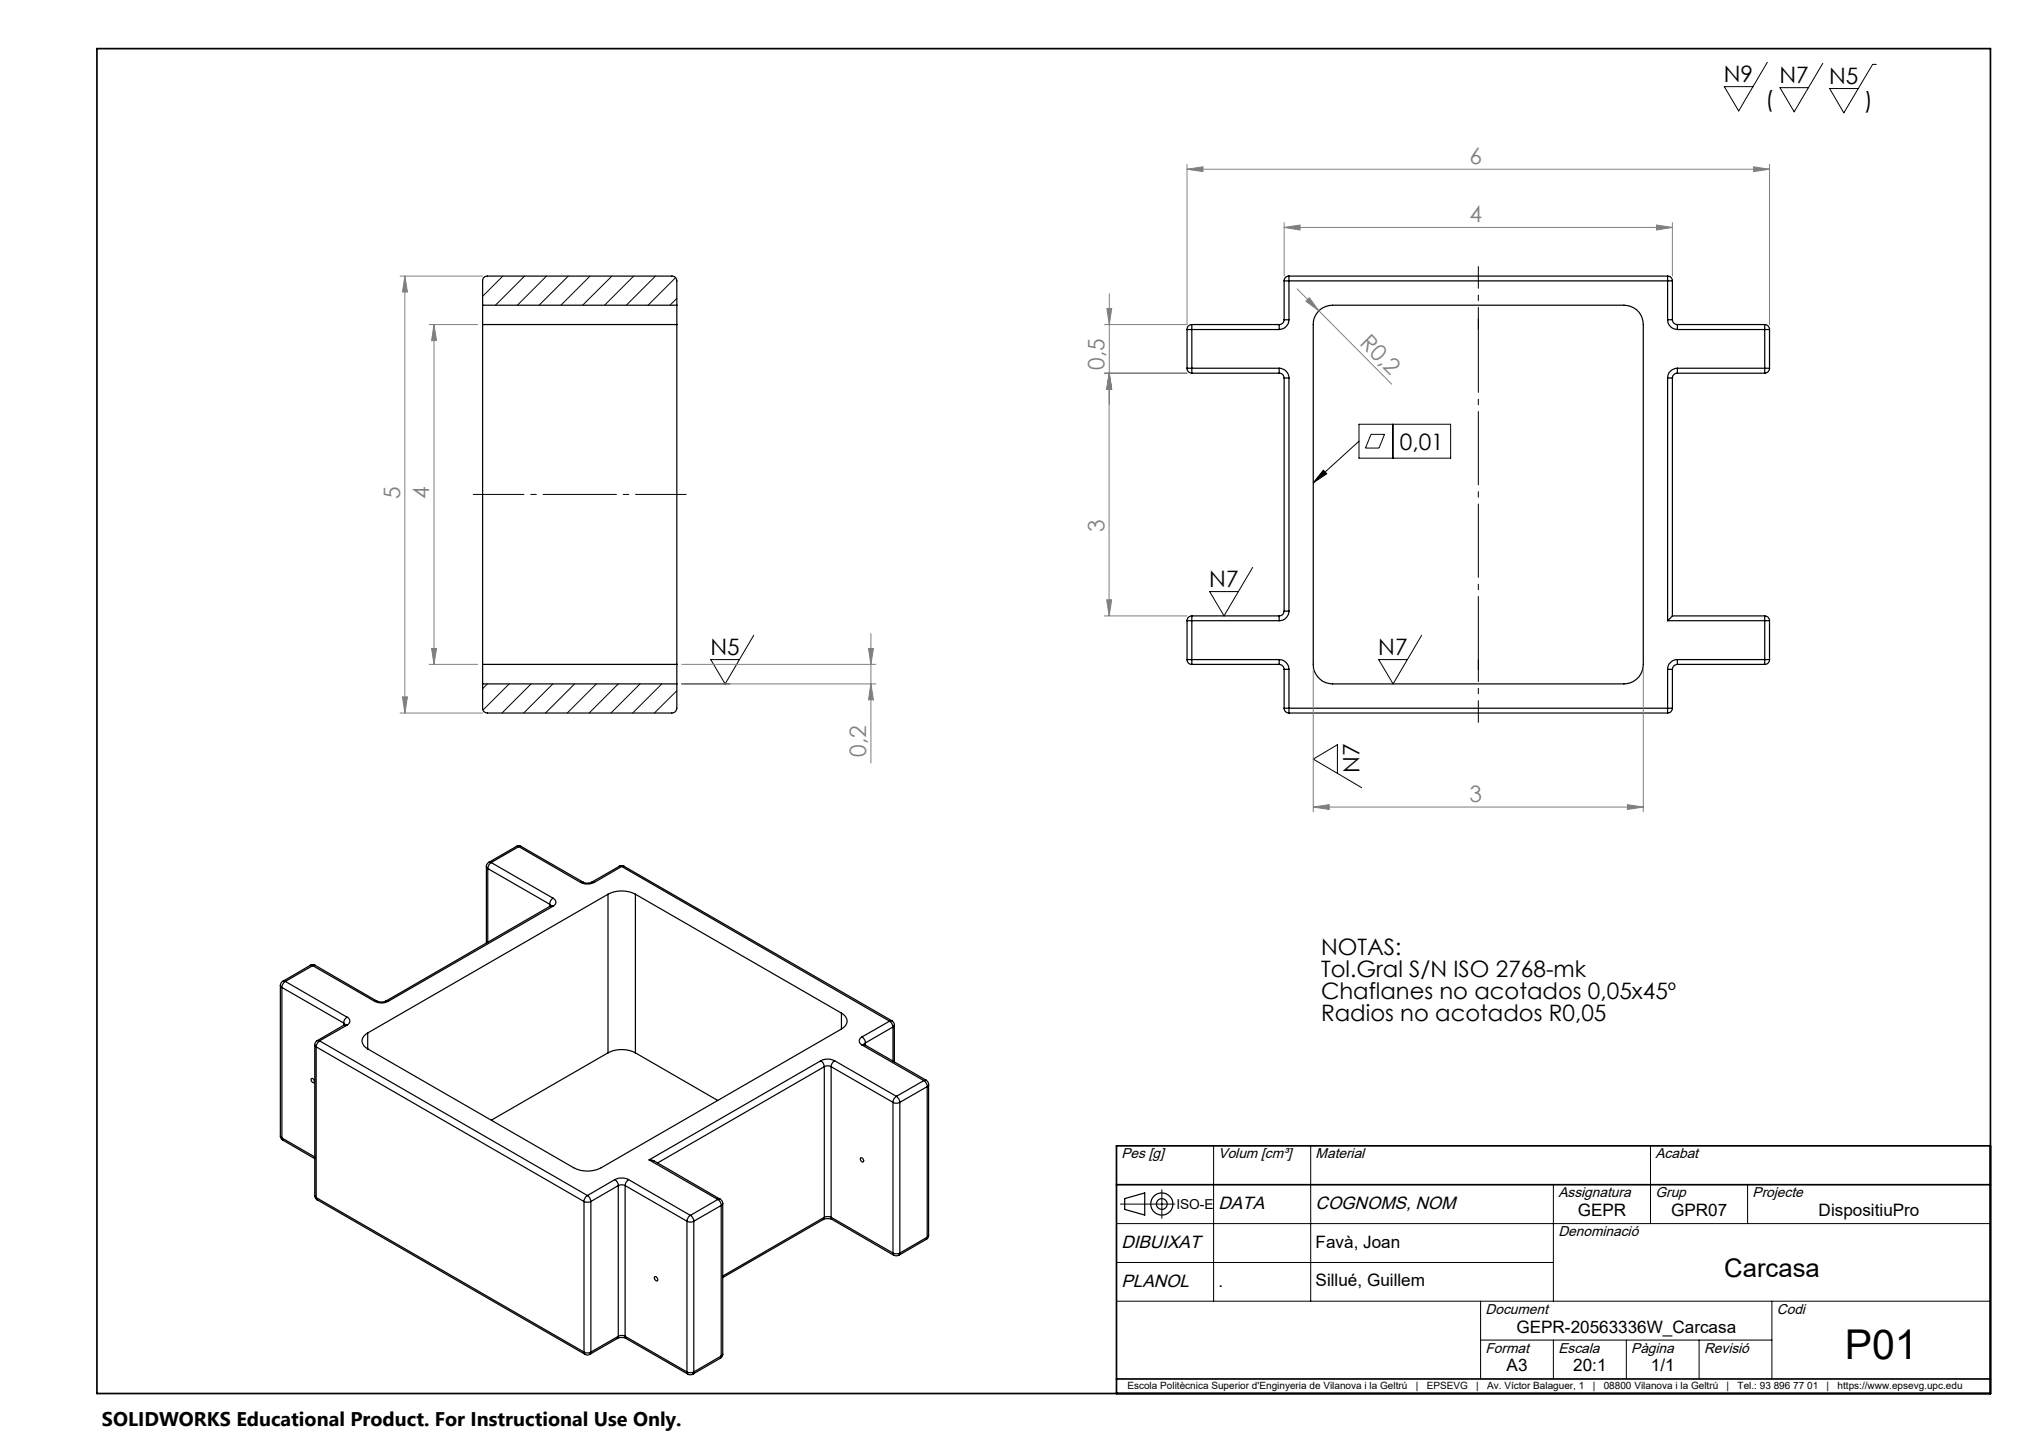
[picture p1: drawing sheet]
<svg xmlns="http://www.w3.org/2000/svg" width="420mm" height="297mm" viewBox="0 0 420 297" stroke-linecap="round" stroke-linejoin="round" font-family="sans-serif">
<g fill="none" stroke="#000" stroke-width=".25">
<path d="M264.5 57.9h1M264.5 57.9v8M265.5 56.9v1M265.5 56.9a.96 .96 0 0 0-1 1M265.5 57.9v8M265.5 57.9h78M265.5 56.9h78M343.5 57.9h1M343.5 56.9v1M343.5 56.9a.96 .96 0 0 1 1 1M343.5 57.9v8M344.5 57.9v8"/>
<path d="M99.4 62.9v-5a.96 .96 0 0 1 1-1h38a1.02 1.02 0 0 1 1 1v5M99.4 62.9v3.9M99.4 62.9h40M99.4 66.8h40M99.4 66.8v70M139.4 62.9v3.9M139.4 66.8v70M244.5 67.9h1M244.5 75.8h1M244.5 75.8a1.02 1.02 0 0 0 1 1.1M244.5 67.9v7.9M245.5 66.8a.97 .97 0 0 0-1 1.1"/>
<path d="M245.5 66.8v1.1M245.5 75.8v1.1M245.5 67.9v7.9M245.5 75.8h18M245.5 76.9h18M245.5 67.9h18M245.5 66.8h18M263.5 75.8a2.05 2.05 0 0 1 2 2.1M263.5 66.8v1.1M263.5 75.8v1.1M263.5 76.9a1.02 1.02 0 0 1 1 1M264.5 65.9h1"/>
<path d="M264.5 77.9h1M264.5 65.9a1.02 1.02 0 0 1-1 .9M264.5 77.9v48M265.5 65.9a2.05 2.05 0 0 1-2 2M265.5 77.9v48M271.9 63.8a4.2 4.2 0 0 1 2.6-.9h60a3.9 3.9 0 0 1 4 3.9v70a4 4 0 0 1-4 4.1h-60a4 4 0 0 1-4-4.1v-70a3.8 3.8 0 0 1 1.4-3zM343.5 77.9h1M343.5 65.9a2.05 2.05 0 0 0 2 2M343.5 65.9h1M343.5 77.9v49.9M344.5 65.9a1.02 1.02 0 0 0 1 .9M344.5 77.9v49"/>
<path d="M345.5 75.8v1.1M345.5 76.9a1.02 1.02 0 0 0-1 1M345.5 75.8a2.05 2.05 0 0 0-2 2.1M345.5 66.8v1.1M345.5 75.8h18M345.5 76.9h18M345.5 67.9h18M345.5 66.8h18M363.5 67.9h1M363.5 75.8h1M363.5 66.8a.97 .97 0 0 1 1 1.1M363.5 66.8v1.1"/>
<path d="M363.5 75.8v1.1M363.5 67.9v7.9M364.5 75.8a1.02 1.02 0 0 1-1 1.1M364.5 67.9v7.9M99.4 136.8v4.1M99.4 136.8h40M139.4 136.8v4.1M244.5 127.8h1M244.5 135.9h1M244.5 135.9a.96 .96 0 0 0 1 .9M244.5 127.8v8.1M245.5 126.9v.9"/>
<path d="M245.5 126.9a.96 .96 0 0 0-1 .9M245.5 135.9v.9M245.5 127.8v8.1M245.5 135.9h18M245.5 127.8h18M245.5 126.9h18M245.5 136.8h18M263.5 135.9a2.05 2.05 0 0 1 2 2M263.5 126.9v.9M263.5 136.8a1.09 1.09 0 0 1 1 1.1M263.5 135.9v.9M264.5 137.9h1"/>
<path d="M264.5 125.9a1.02 1.02 0 0 1-1 1M264.5 125.9h1M264.5 137.9v8M265.5 125.9a1.99 1.99 0 0 1-2 1.9M265.5 137.9v8M343.5 137.9h1M343.5 137.9v8M343.5 127.8h20M344.5 126.9l-1 .9M344.5 126.9h19M344.5 137.9v8M345.5 135.9a2.05 2.05 0 0 0-2 2"/>
<path d="M345.5 136.8a1.09 1.09 0 0 0-1 1.1M345.5 135.9v.9M345.5 135.9h18M345.5 136.8h18M363.5 127.8h1M363.5 135.9h1M363.5 126.9a.96 .96 0 0 1 1 .9M363.5 126.9v.9M363.5 135.9v.9M363.5 127.8v8.1M364.5 135.9a.96 .96 0 0 1-1 .9M364.5 127.8v8.1"/>
<path d="M99.4 140.9v5a.96 .96 0 0 0 1 1h38a1.02 1.02 0 0 0 1-1v-5M99.4 140.9h40M264.5 145.9h1M264.5 145.9a.96 .96 0 0 0 1 1M265.5 145.9v1M265.5 146.9h78M265.5 145.9h78M343.5 145.9v1M343.5 145.9h1M344.5 145.9a.96 .96 0 0 1-1 1M100.2 178.5l.3 .4M100.2 178.5v15.7"/>
<path d="M100.5 178.9l12.7 7.3M100.5 178.9v15.2M100.7 177.6l-.4 .5-.1 .4M100.7 177.6l.5 .1M101.2 177.7a1.6 1.6 0 0 0-.7 1.2M101.2 177.7l12.7 7.3M106.4 174.3l.3-.1 .7 .1M106.4 174.3l.5 .1M106.4 174.3l-5.7 3.3M106.9 174.4l-5.7 3.3M106.9 174.4l12.7 7.3M107.4 174.3l-.5 .1"/>
<path d="M107.4 174.3l12.7 7.4M127.6 178.4l.3-.1 .7 .1M127.6 178.4l.5 .1M127.6 178.4l-5.7 3.3M128.1 178.5l-5.7 3.2M128.1 178.5l55.1 31.8M128.6 178.4l-.5 .1M128.6 178.4l55.1 31.9M63.9 198.8l.5-.1 .5 .1M63.9 198.8l.5 .1M63.9 198.8l-5.6 3.3M64.4 198.9l-5.6 3.2"/>
<path d="M64.4 198.9l12.8 7.3M64.9 198.8l-.5 .1M64.9 198.8l12.7 7.4M113.2 186.2l.3 .3M113.2 186.2v.5M113.4 186.6l.5 .1M113.4 186.6l-33.9 19.6M113.5 186.5l-.1 .1M113.9 185a.87 .87 0 0 1 .6 .8 .87 .87 0 0 1-.6 .9M113.9 185a1.6 1.6 0 0 0-.7 1.2M113.9 186.7l-33.9 19.5M119.6 181.7a3.3 3.3 0 0 0 2.8 0"/>
<path d="M120.1 181.7a2.09 2.09 0 0 0 1.8 0M120.1 181.7h-.5M121.9 181.7h.5M125.2 184.2a6.2 6.2 0 0 1 5.7 0M125.2 184.2l-49.5 28.6M125.2 184.2v32.6M130.9 184.2l42.4 24.5M130.9 184.2v32.6M57.7 202.9l.4 .5M57.7 202.9v31.1M58.1 203.4l12.7 7.3M58.1 203.4v31"/>
<path d="M58.3 202.1l-.4 .4-.2 .4M58.3 202.1h.5M58.8 202.1a1.6 1.6 0 0 0-.7 1.3M58.8 202.1l12.7 7.4M64.8 215.2l.3 .4M64.8 215.2v31M65.1 215.6l55.2 31.9M65.1 215.6v31.1M65.3 214.3l-.3 .4-.2 .5M65.3 214.3l.5 .1M65.8 214.4a1.6 1.6 0 0 0-.7 1.2M65.8 214.4l55.2 31.8"/>
<path d="M70.8 210.7l.3 .3M70.8 210.7v.5M71 211.1h.5M71 211.1l-5.7 3.2M71.1 211l-.1 .1M71.5 209.5a.87 .87 0 0 1 .6 .8 .87 .87 0 0 1-.6 .8M71.5 209.5a1.28 1.28 0 0 0-.7 1.2M71.5 211.1l-5.7 3.3M75.7 212.8a1.73 1.73 0 0 0-1.1 1.6 1.73 1.73 0 0 0 1.1 1.6M75.7 212.8v3.2M77.2 206.2a3 3 0 0 0 2.8 0M77.6 206.2a2.47 2.47 0 0 0 1.9 0"/>
<path d="M77.6 206.2h-.4M79.5 206.2h.5M125.2 216.8a6.2 6.2 0 0 1 5.7 0M125.2 216.8l-24 13.9M130.9 216.8l16.9 9.9M169.1 218.5a3 3 0 0 1 2.8 0M169.1 218.5a1.6 1.6 0 0 1 .7 1.2M169.1 218.5l-35.4 20.4M169.8 219.7a1.5 1.5 0 0 1 1.4 0M169.8 219.7v31M169.8 219.7l-34.4 19.8M171.2 219.7l12.7 7.3"/>
<path d="M171.2 219.7v31M171.9 218.5a1.6 1.6 0 0 0-.7 1.2M171.9 218.5l12.7 7.3M173.3 211.9l-49.5 28.6a6.2 6.2 0 0 1-5.6 0l-42.5-24.5M173.3 208.7a1.73 1.73 0 0 1 1.2 1.6 1.73 1.73 0 0 1-1.2 1.6M173.3 208.7v3.2M177.6 213.6a.89 .89 0 0 0-.6 .8 .89 .89 0 0 0 .6 .8M177.6 213.6a1.6 1.6 0 0 1 .7 1.2M177.6 215.2l12.7 7.4M177.9 215.1l.1 .1M178 215.2h-.4M178 215.2l12.8 7.3"/>
<path d="M178.3 214.8l-.3 .3M178.3 214.8v.5M183.2 210.3a1.62 1.62 0 0 1 .7 1.2M183.2 210.3l-5.6 3.3M183.7 210.3l.4 .4 .1 .4M183.7 210.3h-.5M183.9 211.5v7M183.9 211.5l-5.6 3.3M184.2 211.1l-.3 .4M184.2 211.1v7.6M57.7 234l.2 .5 .4 .3M57.7 234l.4 .4"/>
<path d="M58.1 234.4l.2 .4M58.1 234.4l6.7 3.9M58.3 234.8l6.5 3.9M64.2 222.1a.51 .51 0 0 1 .5 .3 .51 .51 0 0 1-.1 .6l-.4-.3-.1-.3zM133.7 238.9l1 .2 13.7 7.9M133.7 238.9l14.1 8.1M177.3 238.4a.54 .54 0 0 1 .5 .4 .54 .54 0 0 1-.1 .6l-.4-.4-.1-.3zM183.9 227a1.5 1.5 0 0 0 1.4 0M183.9 227v31.1M184.6 225.8a1.38 1.38 0 0 0-.7 1.2M184.6 225.8a1.6 1.6 0 0 1 .7 1.2M185.3 227v31.1"/>
<path d="M190.3 222.6a1.6 1.6 0 0 1 .7 1.2M190.3 222.6l-5.7 3.2M190.8 222.5l.4 .4 .1 .5M190.8 222.5l-.5 .1M191 223.8l-5.7 3.2M191 223.8v31M191.3 223.4l-.3 .4M191.3 223.4v31M64.8 246.2l.1 .4 .4 .5M64.8 246.2l.3 .5M65.1 246.7l.2 .4M65.1 246.7l55.2 31.8"/>
<path d="M65.3 247.1l55.2 31.8M120.3 247.5l.5 .1 .9-.1M120.3 247.5v31M121 246.2a1.6 1.6 0 0 0-.7 1.3M121 246.2a1.6 1.6 0 0 1 .7 1.3M121.7 247.5v31M126.6 243a3.3 3.3 0 0 1 2.9 0M126.6 243a1.6 1.6 0 0 1 .8 1.2M126.6 243l-5.6 3.2M127.4 244.2a1.5 1.5 0 0 1 1.4 0M127.4 244.2l-5.7 3.3M127.4 244.2v31"/>
<path d="M128.8 244.2l12.7 7.3M128.8 244.2v31M129.5 243a1.6 1.6 0 0 0-.7 1.2M129.5 243l12.7 7.3M141.5 251.5a1.5 1.5 0 0 0 1.4 0M141.5 251.5v31.1M142.2 250.3a1.62 1.62 0 0 0-.7 1.2M142.2 250.3a1.62 1.62 0 0 1 .7 1.2M142.9 251.5v31.1M147.8 247a1.38 1.38 0 0 1 .8 1.3M147.8 247l-5.6 3.3M148.4 247l.4 .5 .1 .4"/>
<path d="M148.4 247h-.6M148.6 248.3l-5.7 3.2M148.6 248.3v31M148.9 247.9l-.3 .4M148.9 247.9v31M169.6 251.2a2.47 2.47 0 0 1 1.8 0M169.6 251.2l-20.7 11.9M169.8 250.7l.5-.1 .9 .1M169.8 250.7l-.2 .5M169.8 250.7l-20.9 12.1M171.2 250.7l.2 .5M171.2 250.7l12.7 7.4"/>
<path d="M171.4 251.2l12.7 7.3M183.9 258.1l.5 .1 .9-.1M183.9 258.1l.2 .4M184.1 258.5l.4 .2 .6-.2M185.3 258.1l-.2 .4M190.8 255.3l-5.7 3.2M191 254.8l-.2 .5M191 254.8l-5.7 3.3M191.3 254.4a.85 .85 0 0 1-.5 .9M191.3 254.4l-.3 .4M231.7 246.9l4.1-1.2v4.6l-4.1-1.2zM120.3 278.5a1.5 1.5 0 0 0 1.4 0"/>
<path d="M120.3 278.5l.2 .4M120.5 278.9l.4 .2 .6-.2M121.7 278.5l-.2 .4M127.1 275.7a2.09 2.09 0 0 1 1.9 0M127.1 275.7l-5.6 3.2M127.4 275.2a1.5 1.5 0 0 1 1.4 0M127.4 275.2l-.3 .5M127.4 275.2l-5.7 3.3M128.8 275.2l.2 .5M128.8 275.2l12.7 7.4M129 275.7l12.7 7.3M134.9 263a.5 .5 0 0 1 .5 .2 .5 .5 0 0 1-.1 .6l-.4-.3z"/>
<path d="M148.4 279.7l-5.7 3.3M148.6 279.3l-.2 .4M148.6 279.3l-5.7 3.3M148.9 278.9l-.1 .4-.4 .4M148.9 278.9l-.3 .4M141.5 282.6a1.5 1.5 0 0 0 1.4 0M141.5 282.6l.2 .4M141.7 283l.5 .2 .5-.2M142.9 282.6l-.2 .4"/>
<circle cx="239.3" cy="248" r="1.11"/>
<circle cx="239.3" cy="248" r="2.28"/>
</g>
<g fill="none" stroke="#000" stroke-width=".21">
<path d="M364 12.8l-5.9 10.1-2.9-5.1h5.9M375.5 13l-5.9 10-3-4.9h5.9M386.5 13.3h-.8l-5.9 9.9-2.9-5h5.9M103.6 56.9l-4.2 4.1M108.1 56.9l-6 6M112.6 56.9l-6 6M117.1 56.9l-6 6M121.5 56.9l-6 6M126 56.9l-6 6M130.5 56.9l-6 6M135 56.9l-6 6M139.2 57.2l-5.7 5.7"/>
<path d="M139.4 61.5l-1.4 1.4M272.6 96.8l.7 .8-2.8 1.8zM279.9 87.4h18.9v7h-18.9zM279.9 90.9l-9.4 8.5M282.4 89.5h2.8l-1.1 2.8h-2.8zM286.9 87.4v7M258 116.9l-5.9 10-2.9-5.1h5.9M155.3 130.8l-5.9 10.1-3-5h5.9M292.8 130.8l-5.9 10.1-2.9-5h5.9M100.4 140.9l-1 .9M104.9 140.9l-5.4 5.4M109.4 140.9l-6 6"/>
<path d="M113.9 140.9l-6 6M118.4 140.9l-6 6M122.8 140.9l-6 6M127.4 140.9l-6 6M131.8 140.9l-6 6M136.3 140.9l-6 6M139.4 142.3l-4.6 4.6M140.4 140.9h10M275.5 159.3v-5.9l-5 2.9 10 5.9M250 236v32M270 236v32M340 236v16"/>
<path d="M230 252h180M230.8 248h11.2M239.3 245v5.9M320 244v24M360 244v8M230 268h180M230 260h90M305 268v16M305 276h60M320 276v8M335 276v8M350 276v8"/>
<path d="M365 268v16"/>
</g>
<g fill="none" stroke="#808080" stroke-width=".21">
<path d="M244.5 34.9l3.3-.5v.9zM244.5 33.9v32.9h-17M244.5 34.9h120M361.2 34.4l3.3 .5-3.3 .4zM364.5 33.9v32.9M82.4 56.9h17M83.4 56.9l.5 3.2h-1zM83.4 56.9v90M264.5 46.8l3.3-.4v1zM264.5 45.9v11M264.5 46.8h80M267.2 59.5l19.5 19.6"/>
<path d="M341.2 46.4l3.3 .4-3.3 .6zM344.5 45.9v11M88.4 66.8h10M89.4 66.8l.5 3.4h-1zM89.4 66.8v70M227.5 76.9h17M228 63.6h1l-.5 3.2zM228.5 76.9l.5 3.2h-1zM228.5 76.9v50M228.5 60.5v22.7M269.7 61.3l2 2.7-2.7-1.9zM88.4 136.8h10"/>
<path d="M88.9 133.6h1l-.5 3.2zM140.4 136.8h40M178.9 133.6h1l-.5 3.2zM179.4 130.5v26.7M227.5 126.9h17M228 123.5h1l-.5 3.4zM270.5 137.9v29.3M338.5 137.9v29.3M82.4 146.9h17M82.9 143.5h1l-.5 3.4zM140.4 140.9h40M179.4 140.9l.5 3.2h-1z"/>
<path d="M270.5 166.2l3.3-.5v1zM270.5 166.2h68M335.2 165.7l3.3 .5-3.3 .5z"/>
</g>
<path d="M304.5 138.8v-74" fill="none" stroke="#000" stroke-width=".21" stroke-dasharray="15.2 1.3 1.3 1.3" stroke-dashoffset="-.8" stroke-linecap="butt"/>
<path d="M304.5 67.8v-13M304.5 148.8v-13" fill="none" stroke="#000" stroke-width=".21" stroke-dasharray="15.2 1.3 1.3 1.3" stroke-dashoffset="10.6" stroke-linecap="butt"/>
<path d="M97.4 101.8h44" fill="none" stroke="#000" stroke-width=".21" stroke-dasharray="15.2 1.3 1.3 1.3" stroke-dashoffset="4.7" stroke-linecap="butt"/>
<path d="M20 10h390v277h-390zM410 236h-180v51M230 244h180M230 284h180" fill="none" stroke="#000" stroke-width=".35"/>
<path d="M272.6 96.8l.7 .8-2.8 1.8z" fill="#000"/>
<g fill="#808080">
<path d="M269.7 61.3l2 2.7-2.7-1.9z"/>
<path d="M244.5 34.9l3.3-.5v.9zM361.2 34.4l3.3 .5-3.3 .4z"/>
<path d="M270.5 166.2l3.3-.5v1zM335.2 165.7l3.3 .5-3.3 .5z"/>
<path d="M228 63.6h1l-.5 3.2zM228.5 76.9l.5 3.2h-1zM228.5 76.9l.5 3.2h-1zM228 123.5h1l-.5 3.4zM89.4 66.8l.5 3.4h-1zM88.9 133.6h1l-.5 3.2zM83.4 56.9l.5 3.2h-1zM82.9 143.5h1l-.5 3.4zM178.9 133.6h1l-.5 3.2zM179.4 140.9l.5 3.2h-1z"/>
<path d="M264.5 46.8l3.3-.4v1zM341.2 46.4l3.3 .4-3.3 .6z"/>
</g>
<text font-size="8.5" x="380" y="279.8">P01</text>
<text font-size="5.3" x="355.2" y="263">Carcasa</text>
<g font-size="4.7">
<text x="355.1" y="16.8">N9</text>
<text x="366.5" y="17">N7</text>
<text x="376.8" y="17.2">N5</text>
<text x="363.7" y="22">(</text>
<text x="384" y="22.2">)</text>
<text x="288.4" y="92.6">0,01</text>
<text x="249.1" y="120.8">N7</text>
<text x="146.3" y="134.8">N5</text>
<text x="283.9" y="134.8">N7</text>
<text x="280.1" y="159.3" transform="rotate(-90 280.1 159.3)">N7</text>
<text x="272.1" y="196.6">NOTAS:</text>
<text x="272.1" y="201.2">Tol.Gral S/N ISO 2768-mk</text>
<text x="272.1" y="205.7">Chaflanes no acotados 0,05x45º</text>
<text x="272.1" y="210.2">Radios no acotados R0,05</text>
</g>
<g font-size="4.7" fill="#808080">
<text x="302.7" y="33.8">6</text>
<text x="302.7" y="45.8">4</text>
<text x="279.9" y="70.9" transform="rotate(45 279.9 70.9)">R0,2</text>
<text x="227.5" y="76.2" transform="rotate(-90 227.5 76.2)">0,5</text>
<text x="82.4" y="102.8" transform="rotate(-90 82.4 102.8)">5</text>
<text x="88.4" y="102.8" transform="rotate(-90 88.4 102.8)">4</text>
<text x="227.5" y="109.5" transform="rotate(-90 227.5 109.5)">3</text>
<text x="178.4" y="155.9" transform="rotate(-90 178.4 155.9)">0,2</text>
<text x="302.7" y="165.2">3</text>
</g>
<text font-size="4.1" x="21" y="293.7">SOLIDWORKS Educational Product. For Instructional Use Only.</text>
<g font-size="3.7">
<text x="251" y="249">DATA</text>
<text x="271" y="249">COGNOMS, NOM</text>
<text x="231" y="257">DIBUIXAT</text>
<text x="231" y="265">PLANOL</text>
</g>
<g font-size="3.5">
<text x="325" y="250.5">GEPR</text>
<text x="344.2" y="250.5">GPR07</text>
<text x="374.6" y="250.5">DispositiuPro</text>
<text x="271" y="257">Favà, Joan</text>
<text x="251" y="265">.</text>
<text x="271" y="265">Sillué, Guillem</text>
<text x="312.4" y="274.5">GEPR-20563336W_Carcasa</text>
<text x="310.3" y="282.5">A3</text>
<text x="324.1" y="282.5">20:1</text>
<text x="340.1" y="282.5">1/1</text>
</g>
<g font-size="2.9">
<text x="231" y="238.6">Pes [g]</text>
<text x="251" y="238.6">Volum [cm³]</text>
<text x="271" y="238.6">Material</text>
<text x="341" y="238.6">Acabat</text>
<text x="321" y="246.6">Assignatura</text>
<text x="341" y="246.6">Grup</text>
<text x="361" y="246.6">Projecte</text>
<text x="321" y="254.6">Denominació</text>
<text x="306" y="270.6">Document</text>
<text x="366" y="270.6">Codi</text>
<text x="306" y="278.6">Format</text>
<text x="321" y="278.6">Escala</text>
<text x="336" y="278.6">Pàgina</text>
<text x="351" y="278.6">Revisió</text>
</g>
<text font-size="2.8" x="242.3" y="249">ISO-E</text>
<g font-size="2.1">
<text x="232.2" y="286.2">Escola Politècnica Superior d'Enginyeria de Vilanova i la Geltrú</text>
<text x="291.6" y="286.2">|</text>
<text x="293.9" y="286.2">EPSEVG</text>
<text x="304.1" y="286.2">|</text>
<text x="306.3" y="286.2">Av. Víctor Balaguer, 1</text>
<text x="328.1" y="286.2">|</text>
<text x="330.3" y="286.2">08800 Vilanova i la Geltrú</text>
<text x="355.7" y="286.2">|</text>
<text x="357.9" y="286.2">Tel.: 93 896 77 01</text>
<text x="376.2" y="286.2">|</text>
<text x="378.5" y="286.2">https://www.epsevg.upc.edu</text>
</g>
</svg>
